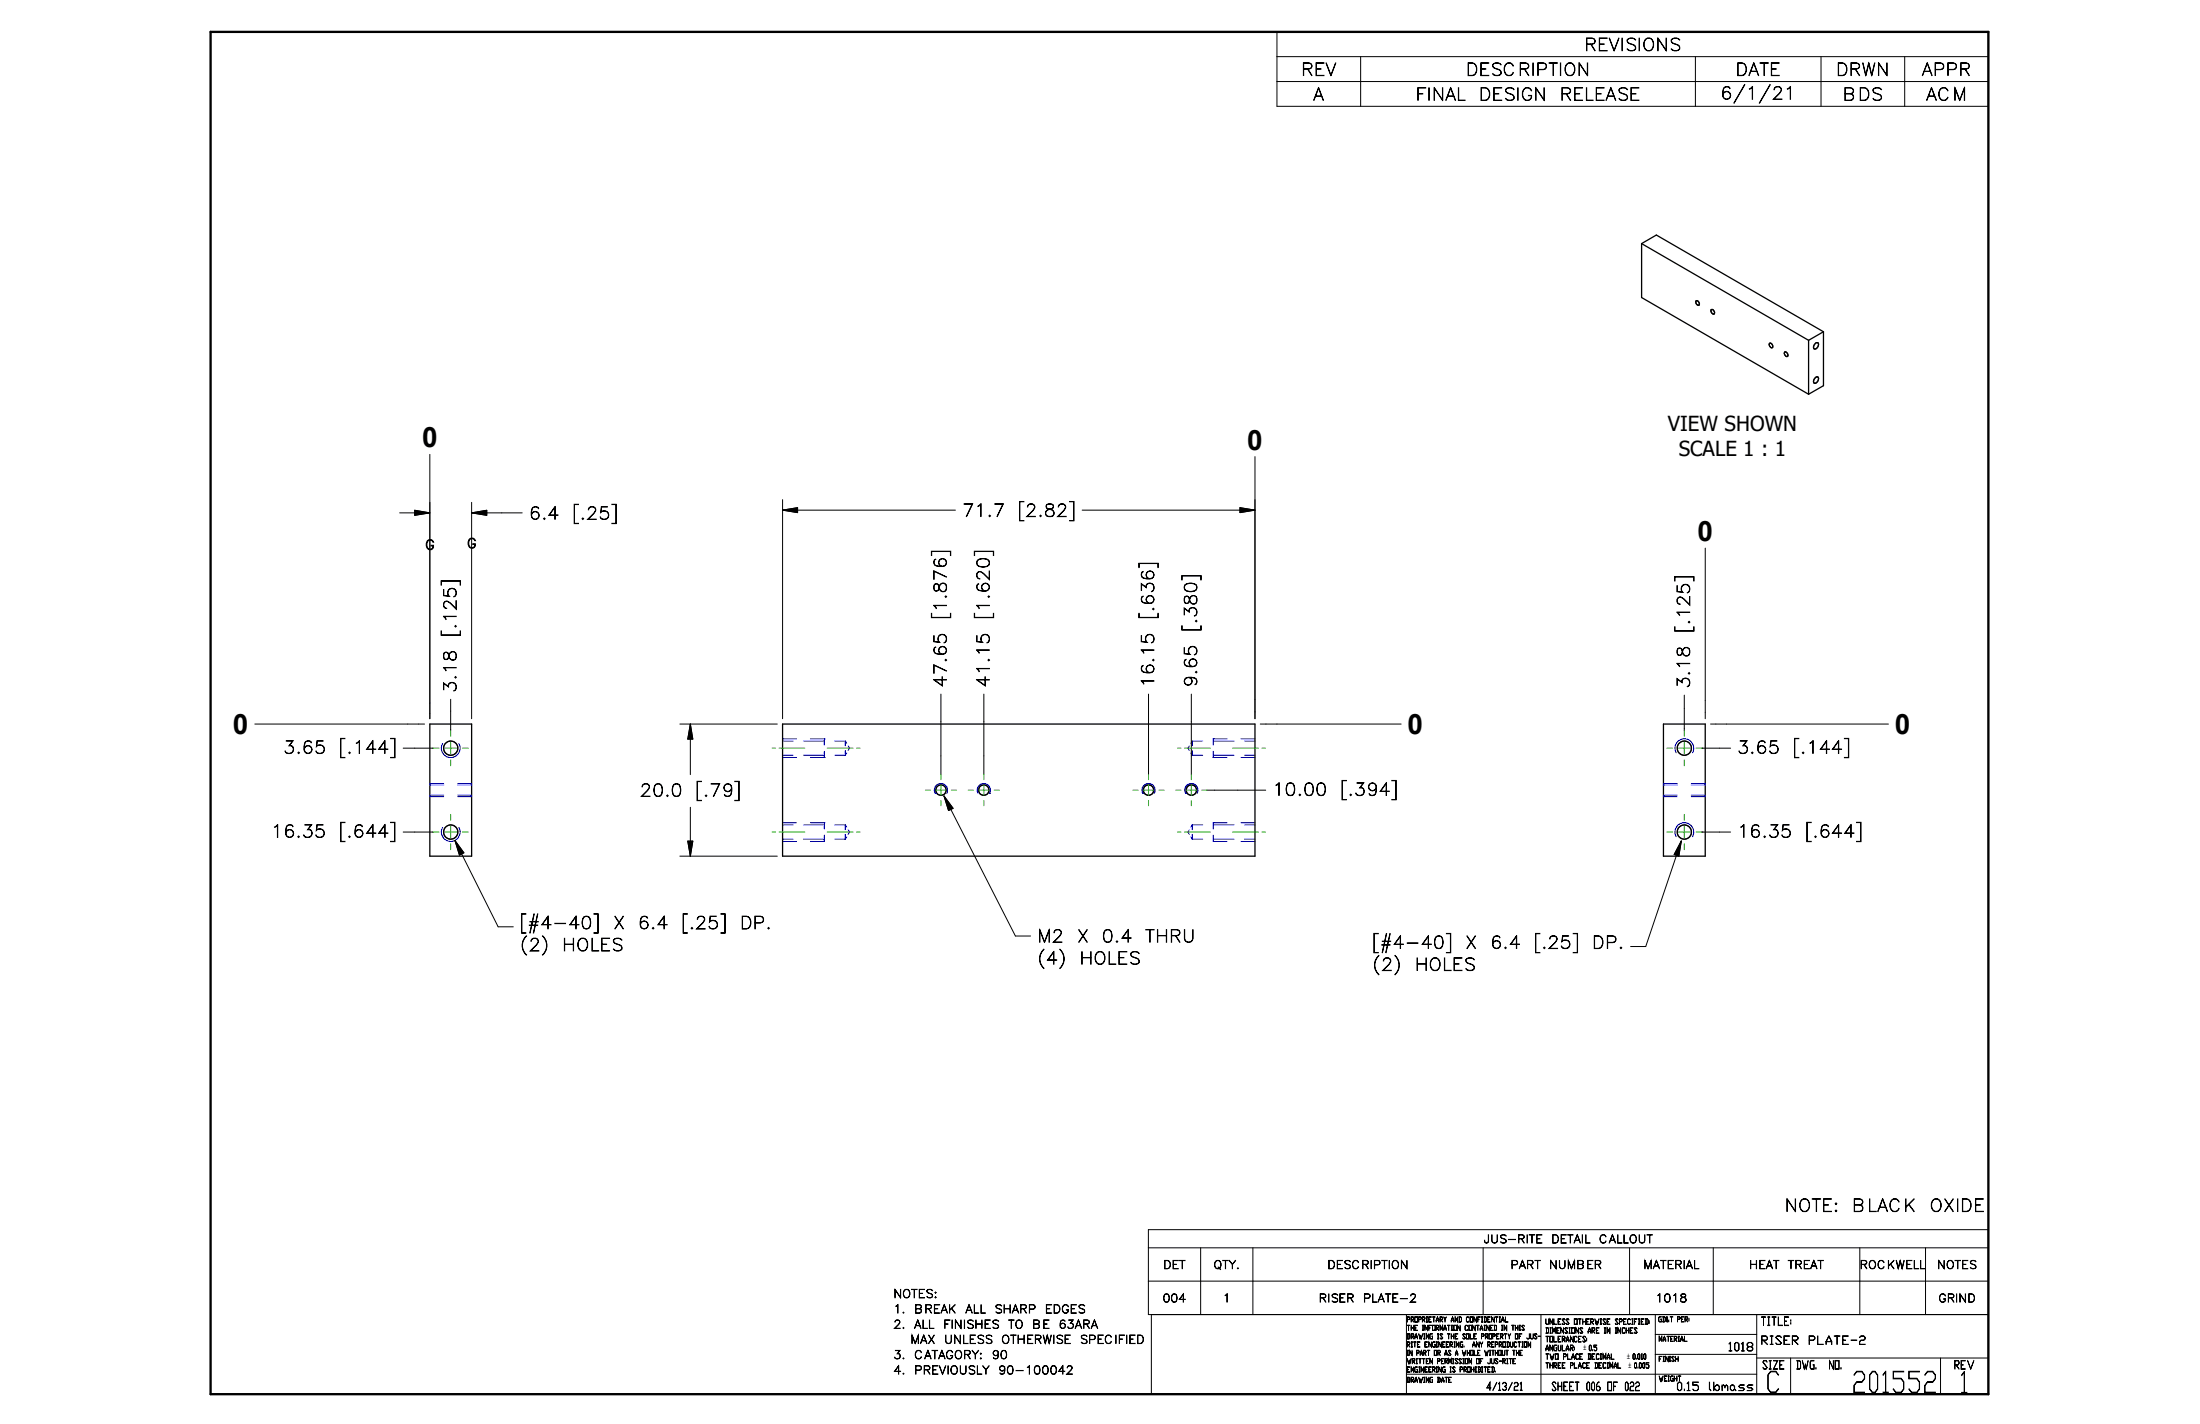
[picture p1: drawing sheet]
<svg xmlns="http://www.w3.org/2000/svg" width="432mm" height="279mm" viewBox="0 0 432 279" stroke-linecap="round" stroke-linejoin="round" font-family="sans-serif">
<g fill="none" stroke="#000" stroke-width=".25">
<path d="M322.2 47.8l32.8 19M322.2 47.8v10.6l32.8 19M322.2 47.8l2.9-1.7 32.8 19M332.9 59.1a.5 .5 0 0 1 .5 .2 .5 .5 0 0 1-.1 .6 .67 .67 0 0 1-.4-.8zM335.8 60.8a.5 .5 0 0 1 .6 .2 .5 .5 0 0 1-.1 .6 .71 .71 0 0 1-.5-.8zM347.3 67.4a.49 .49 0 0 1 .6 .2 .49 .49 0 0 1-.2 .6 .66 .66 0 0 1-.4-.8zM350.3 69.1a.56 .56 0 0 1 .5 .3 .56 .56 0 0 1 0 .6 .61 .61 0 0 1-.5-.9zM355 66.8v10.6M356.3 67.4l.1-.1a.38 .38 0 0 1 .5 .1 .38 .38 0 0 1 0 .5 .52 .52 0 0 1-.3 .5 .52 .52 0 0 1-.6-.1v-.6zM356.4 74a.43 .43 0 0 1 .6 .2 .43 .43 0 0 1-.2 .6l-.2 .2a.35 .35 0 0 1-.5 .2 .35 .35 0 0 1-.2-.4zM357.9 65.1l-2.9 1.7M357.9 65.1v10.6l-2.9 1.7"/>
<path d="M84.4 142.1h8.2v25.9h-8.2zM153.6 142.1h92.7v25.9h-92.7zM326.5 142.1h8.2v25.9h-8.2z"/>
<circle cx="88.5" cy="146.8" r="1.4"/>
<circle cx="184.7" cy="155" r="1.02"/>
<circle cx="193.1" cy="155" r="1.02"/>
<circle cx="225.4" cy="155" r="1.02"/>
<circle cx="233.8" cy="155" r="1.02"/>
<circle cx="330.6" cy="146.8" r="1.4"/>
<circle cx="88.5" cy="163.3" r="1.39"/>
<circle cx="330.6" cy="163.3" r="1.39"/>
</g>
<g fill="none" stroke="#00f" stroke-width=".2">
<path d="M84.4 153.7h2.7M84.4 154h2.7M84.4 156h2.7M84.4 156.3h2.7M86.9 145.9a1.84 1.84 0 0 0 1.6 2.7 1.84 1.84 0 0 0 1.6-2.7M89.8 153.7h2.8M89.8 154h2.8M89.8 156h2.8M89.8 156.3h2.8M153.6 148.2h2.1M153.6 145.4h2.1M153.6 148.6h2.7"/>
<path d="M153.6 145h2.7M157.7 148.2h4.1M157.7 145.4h4.1M159.1 148.6h2.7M159.1 145h2.7M161.8 145h.1M161.8 148.6h.1M161.8 145v1.2M161.8 147.4v1.2M163.9 148.2h2M163.9 145.4h2M165.9 145.4v.9"/>
<path d="M165.9 147.3v.9M165.9 145.4l.3 .5M166.2 147.7l-.3 .5M166.5 146.3l.3 .5-.3 .5M183.6 155.7h.1M183.6 155.7a1.3 1.3 0 0 1 1.1-2 1.3 1.3 0 0 1 1.1 2M192 155.7a1.3 1.3 0 0 1 1.1-2 1.3 1.3 0 0 1 1.1 2M194.2 155.7h.1M224.3 155.7h.1M224.3 155.7a1.3 1.3 0 0 1 1.1-2 1.3 1.3 0 0 1 1.1 2M232.7 155.7h.1M232.7 155.7a1.3 1.3 0 0 1 1.1-2 1.3 1.3 0 0 1 1.2 2"/>
<path d="M233.4 146.3l-.2 .5 .2 .5M233.7 147.7l.3 .5M234 145.4v.9M234 147.3v.9M234 145.4l-.3 .5M234 148.2h2.1M234 145.4h2.1M238.1 148.6h.1M238.1 145h.1M238.1 148.2h4.1M238.1 145.4h4.1M238.1 148.6h2.8"/>
<path d="M238.1 145h2.8M238.1 145v1.2M238.1 147.4v1.2M243.6 148.6h2.7M243.6 145h2.7M244.3 148.2h2M244.3 145.4h2M326.5 153.7h2.7M326.5 154h2.7M326.5 156h2.7M326.5 156.3h2.7M329 147.7a1.84 1.84 0 0 1 1.6-2.8 1.84 1.84 0 0 1 1.6 2.8"/>
<path d="M331.9 153.7h2.8M331.9 154h2.8M331.9 156h2.8M331.9 156.3h2.8M86.9 162.3a1.84 1.84 0 0 0 1.6 2.8 1.84 1.84 0 0 0 1.6-2.8M153.6 164.7h2.1M153.6 161.9h2.1M153.6 165.1h2.7M153.6 161.4h2.7M157.7 164.7h4.1M157.7 161.9h4.1M159.1 161.4h2.7"/>
<path d="M161.8 161.4h.1M161.8 163.9v1.2h-2.7M161.8 161.4v1.2M163.9 164.7h2M163.9 161.9h2M165.9 161.9v.9M165.9 163.7v1M165.9 161.9l.3 .4M166.2 164.2l-.3 .5M166.5 162.8l.3 .5-.3 .4M233.4 162.8l-.2 .5 .2 .4M233.7 164.2l.3 .5"/>
<path d="M234 161.9v.9M234 163.7v1M234 161.9l-.3 .4M234 164.7h2.1M234 161.9h2.1M238.1 161.4h.1M238.1 164.7h4.1M238.1 161.9h4.1M238.1 161.4v1.2M238.1 163.9v1.2h2.8M238.1 161.4h2.8M243.6 165.1h2.7"/>
<path d="M243.6 161.4h2.7M244.3 164.7h2M244.3 161.9h2M329 164.2a1.84 1.84 0 0 1 1.6-2.8 1.84 1.84 0 0 1 1.6 2.8"/>
</g>
<path d="M41.3 6.3h349v267.3h-349z" fill="none" stroke="#000" stroke-width=".46"/>
<g fill="none" stroke="#000" stroke-width=".2">
<path d="M250.6 6.3h139.7v14.6h-139.7zM250.6 11.1h139.7M250.6 16h139.7M267.1 11.1v9.8M332.8 11.1v9.8M357.4 11.1v9.8M373.8 11.1v9.8M84.4 89.2v51.8M92.6 98.6v42.4M153.6 98v43M243.4 99.6l2.9 .5-2.9 .5zM246.3 89.6v51.4"/>
<path d="M78.4 100.6h6M81.4 100.1l3 .5-3 .5zM92.6 100.6h9.9M92.6 100.6l2.9-.5v1zM153.6 100.1h33.9M153.6 100.1l2.9-.5v1zM212.4 100.1h33.9M334.7 107.5v33.5M88.5 137.2v6.1M184.7 136.2v15.8M193.1 136.2v15.8M225.4 136.2v15.8"/>
<path d="M233.8 136.2v10.5M330.6 136.4v6.9M50 142.1h33.3M79.1 146.8h5.9M133.4 142.1h19.2M135.5 142.1v9.9M135.5 158.4v9.6M135.5 142.1l.5 2.9h-1zM185.3 156.2l14 27.5h3M185.3 156.2l1.8 2.4-.9 .4zM233.8 146.9v5.1M236.9 155h11.5"/>
<path d="M247.4 142.1h27.6M334 146.8h.1M334 146.8h5.7M335.7 142.1h34.9M79.1 163.3h5.9M89.3 164.9l8.5 16.9h2.9M89.3 164.9l1.7 2.4-.8 .5zM133.4 168h19.2M135 165h1l-.5 3zM330 165l-7 20.7h-3M330 165l-.5 3-.9-.3zM334 163.3h.1"/>
<path d="M334 163.3h5.7M225.4 244.8h164.9M225.4 251.4h164.9M226 257.9v15.7h164.3v-32.3h-164.9v16.6h164.9M235.7 244.8v13.1M245.9 244.8v13.1M276 257.9v15.7M291.1 244.8v13.1M302.4 257.9v15.7M319.8 244.8v13.1M324.9 257.9v15.7M336.3 244.8v13.1"/>
<path d="M344.8 257.9v15.7M365 244.8v13.1M377.9 244.8v13.1M276 269.6h68.8M324.9 261.8h19.9M324.9 265.7h19.9M344.8 266.5h45.5M351.4 266.5v7.1M380.9 266.5v7.1"/>
</g>
<path d="M153.6 100.1l2.9-.5v1zM81.4 100.1l3 .5-3 .5zM92.6 100.6l2.9-.5v1zM243.4 99.6l2.9 .5-2.9 .5zM135.5 142.1l.5 2.9h-1zM185.3 156.2l1.8 2.4-.9 .4zM89.3 164.9l1.7 2.4-.8 .5zM135 165h1l-.5 3zM330 165l-.5 3-.9-.3z" fill="#000" stroke="#000" stroke-width=".2"/>
<g fill="none" stroke="#23a718" stroke-width=".2">
<path d="M85 146.8h1.2M87.3 146.8h2.3M88.5 143.3v1.2M88.5 145.7v2.2M88.5 149.1v1.2M88.5 159.8v1.1M90.8 146.8h1.1M151.5 146.8h.7M152.9 146.8h5.1M162.4 146.8h5M168.1 146.8h.7M181.6 155h1"/>
<path d="M183.7 155h2M184.7 152v1M184.7 154v2.1M184.7 157.1v1M186.7 155h1M190 155h1M192.1 155h2M193.1 152v1M193.1 154v2.1M193.1 157.1v1M195.1 155h1M222.4 155h1"/>
<path d="M224.4 155h2.1M225.4 152v1M225.4 154v2.1M225.4 157.1v1M227.5 155h1M230.8 155h1M231.1 146.8h.7M232.5 146.8h5.1M232.8 155h2.1M233.8 152v1M233.8 154v2.1M233.8 157.1v1"/>
<path d="M235.9 155h1M241.9 146.8h5.1M247.7 146.8h.7M327.2 146.8h1.1M329.4 146.8h2.3M330.6 143.3v1.2M330.6 145.7v2.2M330.6 149.1v1.2M330.6 159.8v1.1M332.9 146.8h1.1M85 163.3h1.2M87.3 163.3h2.3"/>
<path d="M88.5 162.1v2.3M88.5 165.6v1.1M90.8 163.3h1.1M151.5 163.3h.7M152.9 163.3h5.1M162.4 163.3h5M168.1 163.3h.7M231.1 163.3h.7M232.5 163.3h5.1M241.9 163.3h5.1M247.7 163.3h.7M327.2 163.3h1.1"/>
<path d="M329.4 163.3h2.3M330.6 162.1v2.3M330.6 165.6v1.1M332.9 163.3h1.1"/>
</g>
<g font-size="5.7">
<text x="346.5" y="273.2">C</text>
<text x="363.4" y="273.2">201552</text>
<text x="384.5" y="273.3">1</text>
</g>
<g font-size="5.5">
<text x="82.8" y="87.8">0</text>
<text x="244.8" y="88.2">0</text>
<text x="333.2" y="106.2">0</text>
<text x="45.7" y="144">0</text>
<text x="276.3" y="144">0</text>
<text x="371.9" y="144">0</text>
</g>
<g font-size="4.1">
<text x="327.3" y="84.6">VIEW SHOWN</text>
<text x="329.5" y="89.5">SCALE 1 : 1</text>
</g>
<g font-size="3.3">
<text x="310.9" y="9.9">REVISIONS</text>
<text x="255.4" y="14.8">REV</text>
<text x="287.7" y="14.8">DESCRIPTION</text>
<text x="340.6" y="14.8">DATE</text>
<text x="360.3" y="14.8">DRWN</text>
<text x="377.2" y="14.8">APPR</text>
<text x="257.7" y="19.7">A</text>
<text x="277.8" y="19.7">FINAL</text>
<text x="290.2" y="19.7">DESIGN</text>
<text x="306.1" y="19.7">RELEASE</text>
<text x="337.7" y="19.5">6/1/21</text>
<text x="361.7" y="19.7">BDS</text>
<text x="378" y="19.7">ACM</text>
<text x="103.8" y="101.9">6.4</text>
<text x="112.4" y="101.9">[.25]</text>
<text x="188.8" y="101.3">71.7</text>
<text x="199.8" y="101.3">[2.82]</text>
<text x="89.5" y="125" transform="rotate(-90 89.5 125)">[.125]</text>
<text x="185.8" y="121.5" transform="rotate(-90 185.8 121.5)">[1.876]</text>
<text x="194.2" y="121.5" transform="rotate(-90 194.2 121.5)">[1.620]</text>
<text x="226.5" y="121.5" transform="rotate(-90 226.5 121.5)">[.636]</text>
<text x="234.9" y="124" transform="rotate(-90 234.9 124)">[.380]</text>
<text x="331.6" y="124.2" transform="rotate(-90 331.6 124.2)">[.125]</text>
<text x="89.5" y="135.9" transform="rotate(-90 89.5 135.9)">3.18</text>
<text x="185.8" y="134.9" transform="rotate(-90 185.8 134.9)">47.65</text>
<text x="194.2" y="134.9" transform="rotate(-90 194.2 134.9)">41.15</text>
<text x="226.5" y="134.9" transform="rotate(-90 226.5 134.9)">16.15</text>
<text x="234.9" y="134.9" transform="rotate(-90 234.9 134.9)">9.65</text>
<text x="331.6" y="135.1" transform="rotate(-90 331.6 135.1)">3.18</text>
<text x="55.6" y="147.8">3.65</text>
<text x="66.5" y="147.8">[.144]</text>
<text x="341" y="147.8">3.65</text>
<text x="351.9" y="147.8">[.144]</text>
<text x="125.6" y="156.3">20.0</text>
<text x="136.5" y="156.3">[.79]</text>
<text x="249.7" y="156.1">10.00</text>
<text x="263.1" y="156.1">[.394]</text>
<text x="53.2" y="164.3">16.35</text>
<text x="66.5" y="164.3">[.644]</text>
<text x="341" y="164.3">16.35</text>
<text x="354.3" y="164.3">[.644]</text>
<text x="102" y="182.2">[#4-40]</text>
<text x="120.3" y="182.2">X</text>
<text x="125.2" y="182.2">6.4</text>
<text x="133.7" y="182.2">[.25]</text>
<text x="145.2" y="182.2">DP.</text>
<text x="203.6" y="184.9">M2</text>
<text x="211.4" y="184.9">X</text>
<text x="216.2" y="184.9">0.4</text>
<text x="224.7" y="184.9">THRU</text>
<text x="102" y="186.6">(2)</text>
<text x="110.3" y="186.6">HOLES</text>
<text x="203.6" y="189.2">(4)</text>
<text x="211.9" y="189.2">HOLES</text>
<text x="269.3" y="186.1">[#4-40]</text>
<text x="269.3" y="190.4">(2)</text>
<text x="277.7" y="190.4">HOLES</text>
<text x="287.6" y="186.1">X</text>
<text x="292.5" y="186.1">6.4</text>
<text x="301" y="186.1">[.25]</text>
<text x="312.5" y="186.1">DP.</text>
<text x="350.3" y="237.7">NOTE:</text>
<text x="363.5" y="237.7">BLACK</text>
<text x="378.7" y="237.7">OXIDE</text>
</g>
<g font-size="2.6">
<text x="83.4" y="107.9">G</text>
<text x="91.6" y="107.6">G</text>
</g>
<g font-size="2.3">
<text x="345.5" y="260.1">TITLE:</text>
<text x="345.5" y="263.8">RISER</text>
<text x="354.8" y="263.8">PLATE-2</text>
<text x="339.1" y="265.1">1018</text>
<text x="345.8" y="268.6">SIZE</text>
<text x="352.5" y="268.6">DWG.</text>
<text x="358.9" y="268.6">NO.</text>
<text x="383.5" y="268.6">REV</text>
<text x="304.5" y="272.8">SHEET 006 OF 022</text>
<text x="329" y="272.8">0.15</text>
<text x="335.3" y="272.8">lbmass</text>
</g>
<g font-size="2.2">
<text x="291.2" y="243.9">JUS-RITE</text>
<text x="304.5" y="243.9">DETAIL</text>
<text x="313.8" y="243.9">CALLOUT</text>
<text x="228.3" y="248.9">DET</text>
<text x="238.2" y="248.9">QTY.</text>
<text x="260.5" y="248.9">DESCRIPTION</text>
<text x="296.5" y="248.9">PART</text>
<text x="304" y="248.9">NUMBER</text>
<text x="322.5" y="248.9">MATERIAL</text>
<text x="343.3" y="248.9">HEAT</text>
<text x="350.9" y="248.9">TREAT</text>
<text x="365" y="248.9">ROCKWELL</text>
<text x="380.2" y="248.9">NOTES</text>
<text x="175.3" y="254.6">NOTES:</text>
<text x="175.3" y="257.6">1.</text>
<text x="179.4" y="257.6">BREAK</text>
<text x="189.5" y="257.6">ALL</text>
<text x="195.2" y="257.6">SHARP</text>
<text x="205.1" y="257.6">EDGES</text>
<text x="228.2" y="255.5">004</text>
<text x="240" y="255.5">1</text>
<text x="258.8" y="255.5">RISER</text>
<text x="267.5" y="255.5">PLATE-2</text>
<text x="324.9" y="255.5">1018</text>
<text x="380.5" y="255.5">GRIND</text>
<text x="175.3" y="260.6">2.</text>
<text x="178.7" y="263.6">MAX</text>
<text x="179.4" y="260.6">ALL</text>
<text x="185.1" y="260.6">FINISHES</text>
<text x="185.3" y="263.6">UNLESS</text>
<text x="196.5" y="263.6">OTHERWISE</text>
<text x="197.9" y="260.6">TO</text>
<text x="202.6" y="260.6">BE</text>
<text x="207.8" y="260.6">63ARA</text>
<text x="211.9" y="263.6">SPECIFIED</text>
<text x="175.3" y="266.6">3.</text>
<text x="175.3" y="269.6">4.</text>
<text x="179.4" y="266.6">CATAGORY:</text>
<text x="179.4" y="269.6">PREVIOUSLY</text>
<text x="194.6" y="266.6">90</text>
<text x="195.9" y="269.6">90-100042</text>
</g>
<text font-size="2.1" x="291.7" y="272.8">4/13/21</text>
<g font-size="1.5">
<text x="303.3" y="259.8">UNLESS OTHERWISE SPECIFIED:</text>
<text x="303.3" y="261.6">DIMENSIONS ARE IN INCHES</text>
<text x="303.3" y="263.3">TOLERANCES:</text>
<text x="303.3" y="265">ANGULAR:</text>
<text x="303.3" y="266.7">TWO PLACE DECIMAL</text>
<text x="303.3" y="268.4">THREE PLACE DECIMAL</text>
</g>
<g font-size="1.4">
<text x="276.1" y="259.4">PROPRIETARY AND CONFIDENTIAL</text>
<text x="276.1" y="261">THE INFORMATION CONTAINED IN THIS</text>
<text x="276.1" y="262.7">DRAWING IS THE SOLE PROPERTY OF JUS-</text>
<text x="325.4" y="259.3">GD&amp;T PER:</text>
<text x="325.5" y="263.2">MATERIAL</text>
<text x="276.1" y="264.3">RITE ENGINEERING.</text>
<text x="276.1" y="267.5">WRITTEN PERMISSION OF JUS-RITE</text>
<text x="276.1" y="269.2">ENGINEERING IS PROHIBITED.</text>
<text x="276.1" y="265.9">IN PART OR AS A WHOLE WITHOUT THE</text>
<text x="288.9" y="264.3">ANY REPRODUCTION</text>
<text x="310.8" y="265">`0.5</text>
<text x="319.4" y="266.7">`0.010</text>
<text x="319.7" y="268.4">`0.005</text>
<text x="325.5" y="267.1">FINISH</text>
<text x="276.1" y="271.2">DRAWING DATE</text>
<text x="325.5" y="271">WEIGHT</text>
</g>
</svg>
